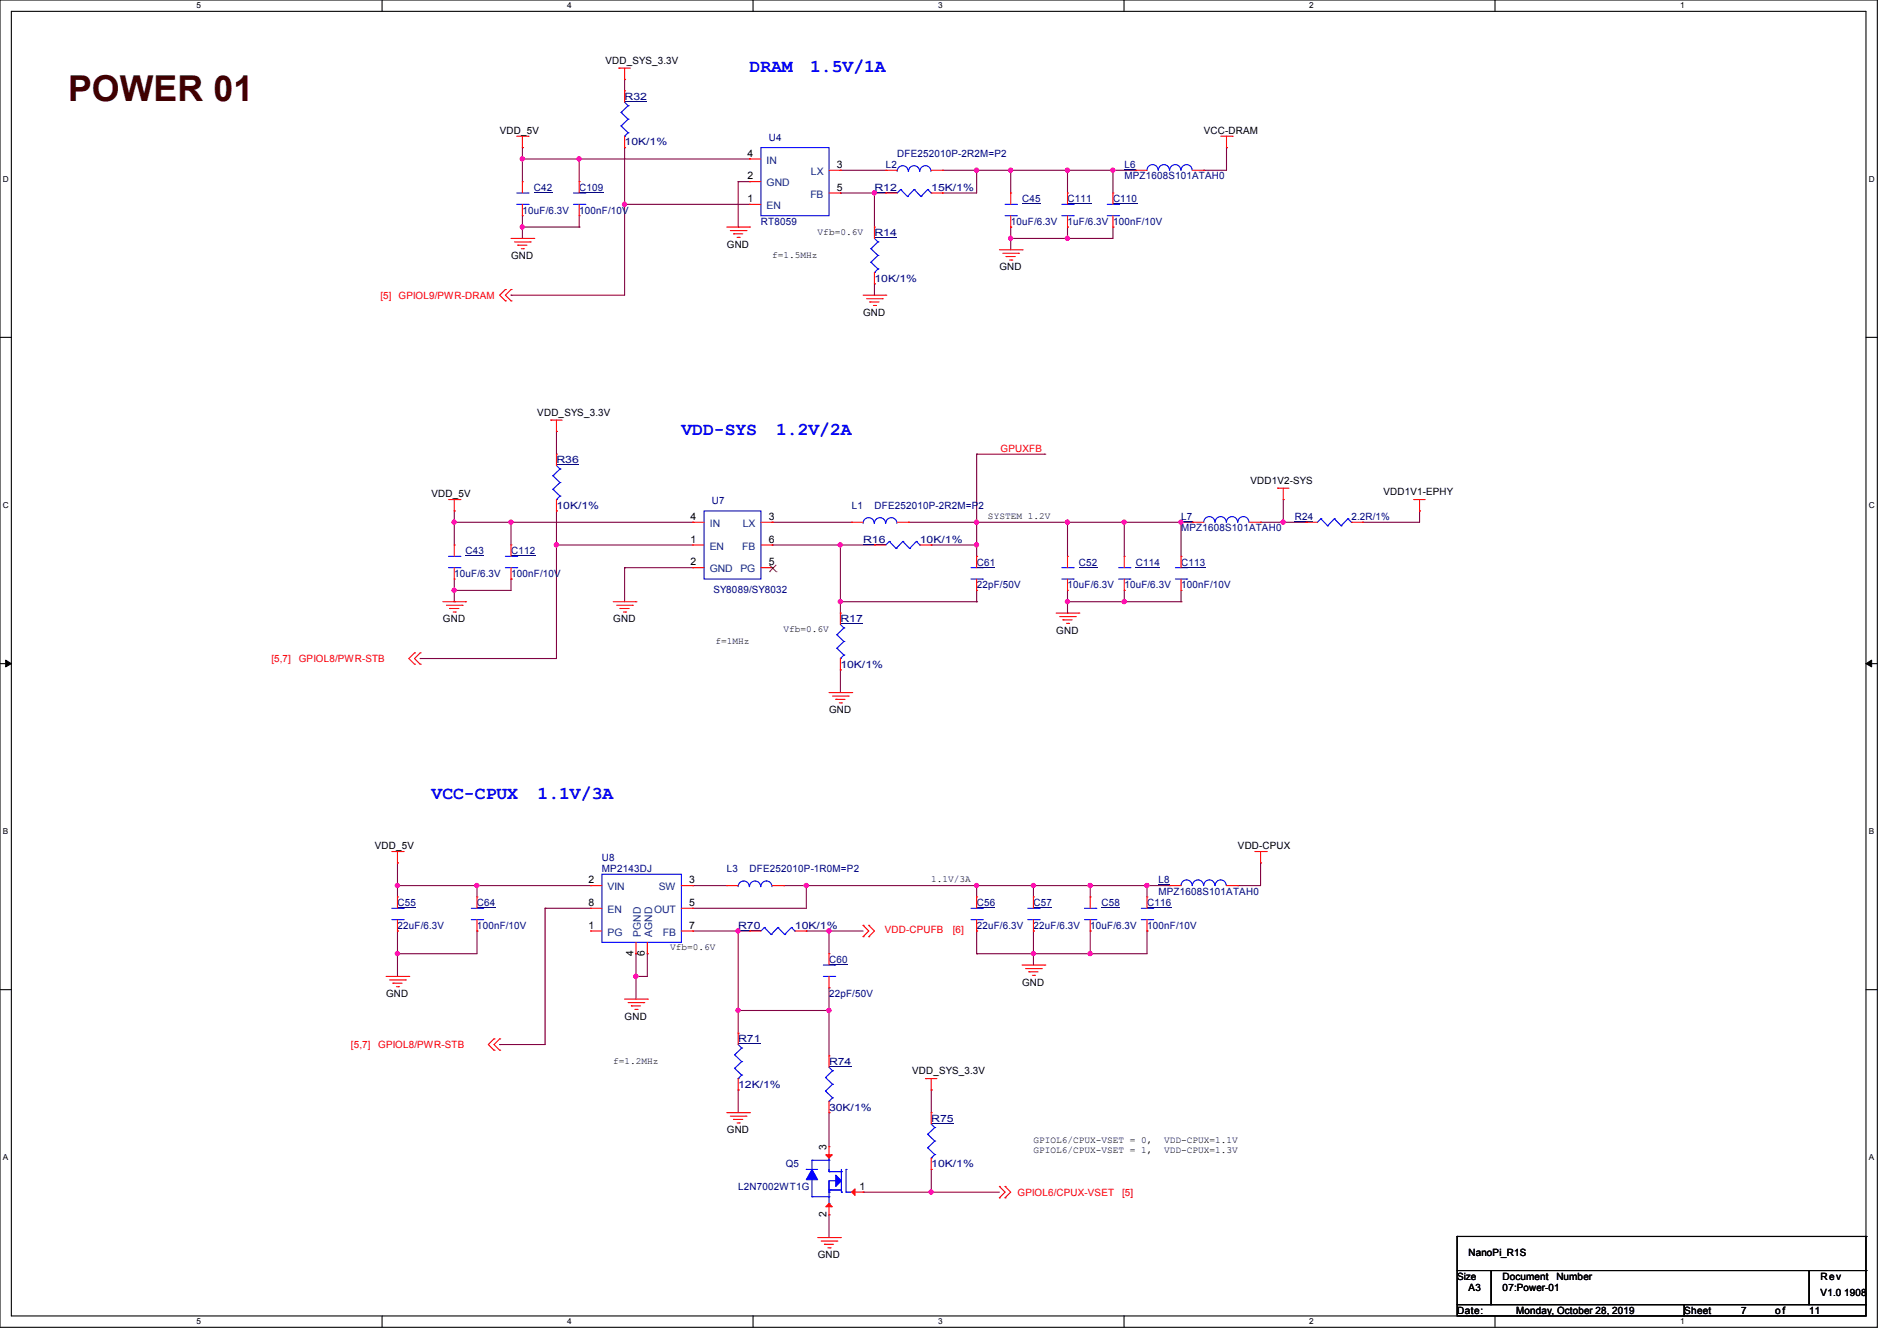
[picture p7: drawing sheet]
<svg xmlns="http://www.w3.org/2000/svg" width="297mm" height="210mm" viewBox="0 0 297 210" stroke-linecap="round" stroke-linejoin="round" font-family="sans-serif">
<path d="M0 0h293.9v207.9h-293.9zM1.8 1.8h290.3v204.3h-290.3z" fill="none" stroke="#000" stroke-width=".17"/>
<g fill="#fff">
<path d="M30.8 .2h.7v1.4h-.7z"/>
<path d="M30.8 206.2h.7v1.4h-.7z"/>
</g>
<path d="M59.8 0v1.8M59.8 206.1v1.8" fill="none" stroke="#000" stroke-width=".17"/>
<g fill="#fff">
<path d="M88.8 .2h.7v1.4h-.7z"/>
<path d="M88.8 206.2h.7v1.4h-.7z"/>
</g>
<path d="M117.9 0v1.8M117.9 206.1v1.8" fill="none" stroke="#000" stroke-width=".17"/>
<g fill="#fff">
<path d="M146.9 .2h.7v1.4h-.7z"/>
<path d="M146.9 206.2h.7v1.4h-.7z"/>
</g>
<path d="M176 0v1.8M176 206.1v1.8" fill="none" stroke="#000" stroke-width=".17"/>
<g fill="#fff">
<path d="M205 .2h.7v1.4h-.7z"/>
<path d="M205 206.2h.7v1.4h-.7z"/>
</g>
<path d="M234.1 0v1.8M234.1 206.1v1.8" fill="none" stroke="#000" stroke-width=".17"/>
<g fill="#fff">
<path d="M263.1 .2h.6v1.4h-.6z"/>
<path d="M263.1 206.2h.6v1.4h-.6z"/>
<path d="M.5 27.3h.9v1.4h-.9z"/>
<path d="M292.6 27.3h.9v1.4h-.9z"/>
<path d="M.5 78.4h.9v1.4h-.9z"/>
<path d="M292.6 78.4h.9v1.4h-.9z"/>
</g>
<path d="M0 52.8h1.8M292.1 52.8h1.8" fill="none" stroke="#000" stroke-width=".17"/>
<g fill="#fff">
<path d="M.5 129.5h.8v1.4h-.8z"/>
<path d="M292.6 129.5h.8v1.4h-.8z"/>
</g>
<path d="M0 103.9h1.8M292.1 103.9h1.8" fill="none" stroke="#000" stroke-width=".17"/>
<path d="M.9 103.4l.9 .5-.9 .5zM292.1 103.9l.9-.5v1z" fill="#000" stroke="#000" stroke-width=".16"/>
<g fill="#fff">
<path d="M.5 180.5h.8v1.4h-.8z"/>
<path d="M292.6 180.5h.8v1.4h-.8z"/>
</g>
<g fill="none" stroke="#000" stroke-width=".17">
<path d="M0 155h1.8M292.1 155h1.8M228.1 199h5.4v5.3h-5.4zM228.1 193.6h.1M228.1 193.6v5.4M228.1 193.6h64M233.5 199h49.8v5.3h-49.8zM283.3 199h8.8v5.3h-8.8zM292.1 193.6h.1M292.1 199h.1M292.1 193.6v5.4M228.1 204.3h35.6v1.8h-35.6z"/>
<path d="M263.7 204.3h28.4v1.8h-28.4z"/>
</g>
<g fill="none" stroke="#800040" stroke-width=".17">
<path d="M97.8 12.4h.1M97.8 12.4v1.8M81.8 35.6h.1M81.8 24.9h.1M81.8 23.1h.1M81.8 37.3h.1M81.8 23.1v5.3M81.8 33.8v3.5M81.8 24.9h35.5M81.8 35.6h8.9M90.7 24.9h.1M90.7 35.6h.1"/>
<path d="M90.7 24.9v3.5M90.7 33.8v1.8M97.8 32h.1M97.8 23.1h.1M97.8 32h19.5M97.8 23.1v23.1h-17.8M115.6 28.4h.1M115.6 35.6h.1M115.6 28.4v7.2M115.6 28.4h1.7M117.3 24.9h.1M131.6 30.2h.1"/>
<path d="M131.6 26.7h.1M131.6 30.2h7.1M131.6 26.7h7.1M136.9 30.2h.1M136.9 30.2v5.4M147.6 26.7h.1M147.6 30.2h.1M147.6 26.7h30.2M152.9 26.7h.1M152.9 26.7v3.5h-5.3M158.2 35.6h.1M158.2 26.7h.1"/>
<path d="M158.2 37.3h.1M158.2 26.7v3.5M158.2 35.6v3.5M167.1 26.7h.1M167.1 37.3h.1M167.1 35.6h.1M167.1 26.7v3.5M167.1 35.6v1.7M174.2 26.7h.1M174.2 35.6h.1M174.2 26.7v3.5M174.2 35.6v1.7h-16"/>
<path d="M188.5 26.7h.1M192 23.1h.1M192 23.1v3.6h-3.5M80 46.2h.1M136.9 44.4h.1M136.9 44.4v1.8M87.1 67.6h.1M87.1 67.6v3.5M152.9 71.1h.1M152.9 71.1v16M152.9 71.1h10.7M163.6 71.1h.1"/>
<path d="M200.9 78.2h.1M200.9 78.2v3.6M71.1 80h.1M71.1 92.5h.1M71.1 81.8h.1M71.1 94.2h.1M71.1 81.8h37.4M71.1 80v5.3M71.1 90.7v3.5M80 81.8h.1M80 90.7h.1M80 81.8v3.5"/>
<path d="M80 90.7v1.8h-8.9M87.1 80h.1M87.1 85.3h.1M87.1 85.3h21.4M87.1 80v23.1h-21.3M97.8 88.9h.1M97.8 88.9v5.3M97.8 88.9h10.7M108.5 81.8h.1M120.9 81.8h.1M120.9 85.3h.1M120.9 81.8h12.4"/>
<path d="M120.9 85.3h16M131.6 94.2h.1M131.6 85.3h.1M131.6 85.3v10.7M131.6 94.2h21.3M142.2 81.8h.1M142.2 81.8h44.5M145.8 85.3h.1M145.8 85.3h7.1M152.9 81.8h.1M152.9 85.3h.1M152.9 94.2h.1"/>
<path d="M152.9 92.5v1.7M167.1 81.8h.1M167.1 94.2h.1M167.1 96h.1M167.1 81.8v5.3M167.1 92.5v3.5M167.1 94.2h17.8M176 81.8h.1M176 94.2h.1M176 92.5h.1M176 81.8v5.3M176 92.5v1.7"/>
<path d="M184.9 81.8h.1M184.9 94.2h.1M184.9 81.8v5.3M184.9 92.5v1.7M197.4 81.8h.1M197.4 81.8h7.1M200.9 81.8h.1M213.4 81.8h.1M222.2 80h.1M222.2 80v1.8h-8.8M65.8 103.1h.1M131.6 104.9h.1"/>
<path d="M131.6 104.9v3.6M62.2 138.7h.1M62.2 135.1h.1M62.2 135.1v5.4M62.2 138.7h30.3M74.7 138.7h.1M74.7 138.7v1.8M108.5 138.7h.1M108.5 138.7h5.3M122.7 138.7h.1M122.7 138.7h60.4M126.2 138.7h.1"/>
<path d="M126.2 138.7v3.5h-17.7M152.9 138.7h.1M152.9 138.7v1.8M161.8 138.7h.1M161.8 138.7v1.8M170.7 138.7h.1M170.7 138.7v1.8M179.6 138.7h.1M179.6 138.7v1.8M193.8 138.7h.1M197.4 135.1h.1M197.4 135.1v3.6h-3.6"/>
<path d="M62.2 149.4h.1M62.2 145.8h.1M62.2 145.8v7.1M74.7 145.8h.1M74.7 145.8v3.6h-12.5M85.3 142.2h.1M85.3 142.2v21.4h-7.1M85.3 142.2h7.2M99.6 152.9h.1M99.6 149.4h.1M99.6 149.4v7.1M101.3 149.4h.1"/>
<path d="M101.3 149.4v3.5h-1.7M108.5 145.8h.1M108.5 142.2h.1M108.5 145.8h8.8M115.6 158.2h.1M115.6 145.8h.1M115.6 145.8v16M115.6 158.2h14.2M126.2 145.8h.1M126.2 145.8h8.9M129.8 145.8h.1M129.8 154.7h.1"/>
<path d="M129.8 158.2h.1M129.8 145.8v3.6M129.8 154.7v10.7M152.9 145.8h.1M152.9 149.4h.1M152.9 145.8v3.6M161.8 149.4h.1M161.8 145.8h.1M161.8 145.8v5.3M170.7 145.8h.1M170.7 149.4h.1M170.7 145.8v3.6"/>
<path d="M179.6 145.8h.1M179.6 145.8v3.6h-26.7M78.2 163.6h.1M115.6 170.7h.1M115.6 170.7v3.5M129.8 174.2h.1M129.8 174.2v5.4M145.8 170.7h.1M145.8 170.7v3.5M129.8 190.2h.1M129.8 190.2v3.6M135.1 186.7h.1"/>
<path d="M135.1 186.7h21.4M145.8 183.1h.1M145.8 186.7h.1M145.8 183.1v3.6"/>
</g>
<g fill="#f0f" stroke="#f0f" stroke-width=".17">
<circle cx="81.8" cy="24.9" r=".32"/>
<circle cx="158.2" cy="26.6" r=".32"/>
<circle cx="97.8" cy="32" r=".32"/>
<circle cx="170.7" cy="149.3" r=".32"/>
<circle cx="161.8" cy="149.3" r=".32"/>
<circle cx="62.2" cy="138.7" r=".32"/>
<circle cx="170.7" cy="138.7" r=".32"/>
<circle cx="161.8" cy="138.7" r=".32"/>
<circle cx="62.2" cy="149.3" r=".32"/>
<circle cx="74.7" cy="138.7" r=".32"/>
<circle cx="129.8" cy="145.8" r=".32"/>
<circle cx="115.5" cy="158.2" r=".32"/>
<circle cx="115.5" cy="145.8" r=".32"/>
<circle cx="129.8" cy="158.2" r=".32"/>
<circle cx="136.9" cy="30.2" r=".32"/>
<circle cx="152.9" cy="26.6" r=".32"/>
<circle cx="152.9" cy="85.3" r=".32"/>
<circle cx="167.1" cy="81.8" r=".32"/>
<circle cx="152.9" cy="81.8" r=".32"/>
<circle cx="167.1" cy="94.2" r=".32"/>
<circle cx="87.1" cy="85.3" r=".32"/>
<circle cx="131.6" cy="94.2" r=".32"/>
<circle cx="131.6" cy="85.3" r=".32"/>
<circle cx="71.1" cy="81.8" r=".32"/>
<circle cx="80" cy="81.8" r=".32"/>
<circle cx="99.5" cy="152.9" r=".32"/>
<circle cx="152.9" cy="138.7" r=".32"/>
<circle cx="126.2" cy="138.7" r=".32"/>
<circle cx="145.8" cy="186.7" r=".32"/>
<circle cx="167.1" cy="26.6" r=".32"/>
<circle cx="174.2" cy="26.6" r=".32"/>
<circle cx="90.7" cy="24.9" r=".32"/>
<circle cx="81.8" cy="35.5" r=".32"/>
<circle cx="167.1" cy="37.3" r=".32"/>
<circle cx="158.2" cy="37.3" r=".32"/>
<circle cx="200.9" cy="81.8" r=".32"/>
<circle cx="184.9" cy="81.8" r=".32"/>
<circle cx="71.1" cy="92.4" r=".32"/>
<circle cx="176" cy="81.8" r=".32"/>
<circle cx="176" cy="94.2" r=".32"/>
<circle cx="179.6" cy="138.7" r=".32"/>
</g>
<g fill="none" stroke="#f00" stroke-width=".17">
<path d="M96.9 10.7h.1M96.9 10.7h1.8M97.8 12.4h.1M97.8 10.7v1.7M80 37.3h3.6M80.6 37.9h2.4M80.9 21.3h1.8M81.1 38.4h.1M81.1 38.4h1.4M81.6 38.9h.4M81.8 23.1h.1M81.8 33.8h.1"/>
<path d="M81.8 28.4h.1M81.8 21.3v1.8M81.8 28.4v1.8M81.8 32v1.8M82 38.9h.1M82.7 21.3h.1M83 37.9h.1M83.6 37.3h.1M90.7 33.8h.1M90.7 28.4h.1M90.7 28.4v1.8M90.7 32v1.8"/>
<path d="M113.8 35.6h3.5M114.3 36.1h2.5M114.9 36.6h.1M114.9 36.6h1.4M115.4 37.2h.3M115.7 37.2h.1M116.8 36.1h.1M117.3 35.6h.1M117.3 32h.1M117.3 28.4h.1M117.3 24.9h.1M117.3 32h1.8"/>
<path d="M117.3 28.4h1.8M117.3 24.9h1.8M129.8 26.7h1.8M129.8 30.2h1.8M131.6 26.7h.1M131.6 30.2h.1M156.5 39.1h3.5M157 39.7h2.5M158.2 35.6h.1M158.2 30.2h.1M158.2 30.2v1.8M158.2 33.8v1.8"/>
<path d="M159.5 39.7h.1M160 39.1h.1M167.1 35.6h.1M167.1 30.2h.1M167.1 30.2v1.8M167.1 33.8v1.8M191.1 21.3h1.8M192 23.1h.1M192 21.3v1.8M192.9 21.3h.1M79.1 47.1h.1M79.1 45.3h.1"/>
<path d="M79.1 45.3l-.9 .9 .9 .9M80 47.1h.1M80 45.3h.1M80 45.3l-.9 .9 .9 .9M135.1 46.2h3.6M135.7 46.8h2.4M136.2 47.3h.1M136.2 47.3h1.4M136.7 47.8h.4M137.1 47.8h.1M138.1 46.8h.1M138.7 46.2h.1"/>
<path d="M157.5 40.2h.1M157.5 40.2h1.5M158.1 40.7h.3M158.4 40.7h.1M70.2 78.2h1.8M71.1 78.2v1.8M72 78.2h.1M86.2 65.8h.1M86.2 65.8h1.8M87.1 67.6h.1M87.1 65.8v1.8M200 76.5h.1"/>
<path d="M200 76.5h1.8M200.9 78.2h.1M200.9 76.5v1.7M221.4 78.2h.1M221.4 78.2h1.7M222.2 78.2v1.8M69.3 94.2h3.6M69.9 94.8h2.4M70.4 95.3h.1M70.4 95.3h1.4M71 95.8h.3M71.1 80h.1"/>
<path d="M71.1 90.7h.1M71.1 85.3h.1M71.1 85.3v1.8M71.1 88.9v1.8M71.3 95.8h.1M72.3 94.8h.1M72.9 94.2h.1M96 94.2h3.6M96.6 94.8h2.4M97.1 95.3h.1M97.1 95.3h1.4M97.6 95.8h.4"/>
<path d="M98 95.8h.1M99 94.8h.1M99.6 94.2h.1M108.5 85.3h.1M108.5 88.9h.1M108.5 81.8h.1M108.5 81.8h1.7M108.5 85.3h1.7M108.5 88.9h1.7M119.1 81.8h1.8M119.1 85.3h1.8M119.1 88.9h1.8"/>
<path d="M120.9 81.8h.1M120.9 88.9h.1M120.9 85.3h.1M131.6 96h.1M131.6 96v1.8M133.3 81.8h.1M133.3 81.8h1.8M140.5 81.8h1.7M142.2 81.8h.1M165.4 96h3.5M165.9 96.6h2.5M166.4 97.1h.1"/>
<path d="M166.4 97.1h1.5M167 97.6h.3M167.3 97.6h.1M168.4 96.6h.1M168.9 96h.1M222.2 80h.1M64.9 104h.1M64.9 102.2h.1M64.9 102.2l-.9 .9 .9 .9M65.8 104h.1M65.8 102.2h.1M65.8 102.2l-.9 .9 .9 .9"/>
<path d="M129.8 108.5h3.5M130.3 109h2.5M130.9 109.5h.1M130.9 109.5h1.4M131.4 110.1h.3M131.6 104.9h.1M131.6 103.1v1.8M131.7 110.1h.1M132.8 109h.1M133.3 108.5h.1M61.3 133.3h1.8M62.2 135.1h.1"/>
<path d="M62.2 133.3v1.8M63.1 133.3h.1M196.5 133.3h1.7M197.4 135.1h.1M197.4 133.3v1.8M198.2 133.3h.1M60.5 152.9h3.5M61 153.5h2.5M61.5 154h.1M61.5 154h1.4M62.1 154.5h.3M62.2 145.8h.1"/>
<path d="M62.2 140.5h.1M62.2 140.5v1.7M62.2 144v1.8M62.4 154.5h.1M63.5 153.5h.1M64 152.9h.1M97.8 156.5h3.5M98.3 157h2.5M98.8 157.5h.1M98.8 157.5h1.5M99.4 158.1h.3M99.7 158.1h.1"/>
<path d="M100.8 157h.1M101.3 156.5h.1M117.3 145.8h.1M117.3 145.8h1.8M124.5 145.8h1.7M126.2 145.8h.1M129.8 154.7h.1M129.8 149.4h.1M129.8 149.4v1.7M129.8 152.9v1.8M135.1 144.9h.1M135.1 146.7h.1"/>
<path d="M135.1 144.9l.9 .9-.9 .9M136 144.9h.1M136 146.7h.1M136 144.9l.9 .9-.9 .9M160 151.1h3.6M160.6 151.7h2.4M161.1 152.2h.1M161.1 152.2h1.4M161.6 152.7h.4M162 152.7h.1M163 151.7h.1M163.6 151.1h.1"/>
<path d="M77.3 164.5h.1M77.3 162.7h.1M77.3 162.7l-.8 .9 .8 .9M78.2 164.5h.1M78.2 162.7h.1M78.2 162.7l-.9 .9 .9 .9M113.8 174.2h3.5M114.3 174.8h2.5M114.9 175.3h.1M114.9 175.3h1.4M115.4 175.9h.3M115.6 161.8h.1"/>
<path d="M115.6 170.7h.1M115.6 161.8v1.8M115.6 168.9v1.8M115.7 175.9h.1M116.8 174.8h.1M117.3 174.2h.1M144.9 168.9h.1M144.9 168.9h1.8M145.8 170.7h.1M145.8 168.9v1.8M128 193.8h3.6M128.6 194.4h2.4"/>
<path d="M129.1 194.9h.1M129.1 194.9h1.4M129.6 195.4h.4M130 195.4h.1M131 194.4h.1M131.6 193.8h.1M156.5 187.6h.1M156.5 185.8h.1M156.5 185.8l.9 .9-.9 .9M157.4 187.6h.1M157.4 185.8h.1M157.4 185.8l.8 .9-.8 .9"/>
</g>
<g fill="none" stroke="#00f" stroke-width=".17">
<path d="M80.9 32h1.8M80.9 30.2h1.8M82.7 32h.1M82.7 30.2h.1M89.8 32h1.8M89.8 30.2h1.8M91.6 32h.1M91.6 30.2h.1M119.1 23.1h10.7v10.7h-10.7zM157.4 32h1.7M157.4 33.8h1.7M159.1 33.8h.1"/>
<path d="M159.1 32h.1M166.2 32h1.8M166.2 33.8h1.8M168 33.8h.1M168 32h.1M179.6 26.7a.87 .87 0 0 1 .8-.9 .87 .87 0 0 1 .9 .9M181.4 26.7a.87 .87 0 0 1 .8-.9 .87 .87 0 0 1 .9 .9M183.1 26.7a.87 .87 0 0 1 .9-.9 .87 .87 0 0 1 .9 .9M184.9 26.7a.87 .87 0 0 1 .9-.9 .87 .87 0 0 1 .8 .9M70.2 88.9h1.8M70.2 87.1h1.8M72 88.9h.1"/>
<path d="M72 87.1h.1M110.2 80h8.9v10.7h-8.9zM131 99.4h.1M131 99.4l1.1 1.1M131.6 97.8l.5 .5M132.1 98.3h.1M132.1 98.3l-1.1 1.1M135.1 82a.87 .87 0 0 1 .9-.9 .87 .87 0 0 1 .9 .9M136.9 82a.87 .87 0 0 1 .9-.9 .87 .87 0 0 1 .8 .9M138.7 82a.87 .87 0 0 1 .9-.9 .87 .87 0 0 1 .8 .9M131 101.5h.1M131 101.5l1.1 1.1"/>
<path d="M131.6 103.1h.1M132.1 100.5h.1M132.1 102.6h.1M132.1 100.5l-1.1 1M132.1 102.6l-.5 .5M61.3 144h1.8M61.3 142.2h1.8M63.1 144h.1M63.1 142.2h.1M119.7 145.2h.1M119.7 145.2l-.6 .6M119.7 145.2l1 1.1"/>
<path d="M120.7 146.3h.1M121.8 145.2h.1M121.8 145.2l-1.1 1.1M121.8 145.2l1.1 1.1M122.9 146.3h.1M123.9 145.2h.1M123.9 145.2l-1 1.1M123.9 145.2l.6 .6M124.5 145.8h.1M128.9 152.9h1.8M128.9 151.1h1.8M130.7 152.9h.1"/>
<path d="M130.7 151.1h.1M115 165.2h.1M115 167.3h.1M115 165.2l1.1 1M115 167.3l1.1 1.1M115.6 168.9h.1M115.6 163.6l.5 .5M116.1 164.1h.1M116.1 166.2h.1M116.1 168.4h.1M116.1 164.1l-1.1 1.1M116.1 166.2l-1.1 1.1"/>
<path d="M116.1 168.4l-.5 .5"/>
</g>
<path d="M83.6 30.1h2.9M90.7 30.1h3.8M160 31.9h2.9M167.1 31.9h3.8M72.9 87h2.9M131.6 97.7h3.5M62.2 142.1h3M115.6 145.7h3.5M129.8 151h2.9M115.6 163.5h3.5" fill="none" stroke="#000080" stroke-width=".16"/>
<path d="M120.5 89.5h.1M120.5 88.5l1 1M121.5 89.5h.1M121.5 88.5l-1 1" fill="none" stroke="#804000" stroke-width=".16"/>
<path d="M176 26.5h1.8v.1h-1.8z" fill="#000080"/>
<g fill="none" stroke="#f00" stroke-width=".17">
<path d="M177.8 26.7h.1M177.8 26.7h1.8M186.7 26.7h1.8M188.5 26.7h.1M80 90.7h.1M80 85.3h.1M80 85.3v1.8M80 88.9v1.8M136.9 85.3h.1M136.9 85.3h1.8M144 85.3h1.8M145.8 85.3h.1"/>
<path d="M152.9 92.5h.1M152.9 87.1h.1M152.9 87.1v1.8M152.9 90.7v1.8M167.1 92.5h.1M167.1 87.1h.1M167.1 87.1v1.8M167.1 90.7v1.8M176 92.5h.1M176 87.1h.1M176 87.1v1.8M176 90.7v1.8"/>
<path d="M184.9 92.5h.1M184.9 87.1h.1M184.9 87.1v1.8M184.9 90.7v1.8M92.5 138.7h.1M92.5 138.7h1.7M106.7 138.7h1.8M108.5 138.7h.1M113.8 138.7h.1M113.8 138.7h1.8M120.9 138.7h1.8M122.7 138.7h.1"/>
<path d="M74.7 145.8h.1M74.7 140.5h.1M74.7 140.5v1.7M74.7 144v1.8M92.5 145.8h.1M92.5 142.2h.1M92.5 145.8h1.7M92.5 142.2h1.7M99.6 149.4h.1M99.6 147.6v1.8M101.3 149.4h.1M101.3 147.6v1.8"/>
<path d="M106.7 145.8h1.8M106.7 142.2h1.8M108.5 142.2h.1M108.5 145.8h.1M129.8 165.4h.1M129.8 174.2h.1M129.8 179.6h.1M129.8 165.4v1.7M129.8 172.5v1.7M129.8 179.6v1.8M129.8 190.2h.1M129.8 188.5v1.7"/>
<path d="M133.3 186.7h1.8M135.1 186.7h.1"/>
</g>
<g fill="none" stroke="#00f" stroke-width=".17">
<path d="M79.1 88.9h1.8M79.1 87.1h1.8M80.9 88.9h.1M80.9 87.1h.1M139.2 84.8h.1M139.2 84.8l-.5 .5M139.2 84.8l1.1 1.1M140.3 85.9h.1M141.4 84.8h.1M141.4 84.8l-1.1 1.1M141.4 84.8l1 1.1M142.4 85.9h.1"/>
<path d="M143.5 84.8h.1M143.5 84.8l-1.1 1.1M143.5 84.8l.5 .5M144 85.3h.1M152 88.9h1.8M152 90.7h1.8M153.8 90.7h.1M153.8 88.9h.1M166.2 88.9h1.8M166.2 90.7h1.8M168 90.7h.1M168 88.9h.1"/>
<path d="M175.1 88.9h1.8M175.1 90.7h1.8M176.9 90.7h.1M176.9 88.9h.1M184 88.9h1.8M184 90.7h1.8M185.8 90.7h.1M185.8 88.9h.1M94.2 136.9h12.5v10.7h-12.5zM115.6 138.9a.87 .87 0 0 1 .8-.9 .87 .87 0 0 1 .9 .9M117.3 138.9a.87 .87 0 0 1 .9-.9 .87 .87 0 0 1 .9 .9M119.1 138.9a.87 .87 0 0 1 .9-.9 .87 .87 0 0 1 .9 .9"/>
<path d="M184.9 138.7a.87 .87 0 0 1 .9-.9 .87 .87 0 0 1 .8 .9M186.7 138.7a.87 .87 0 0 1 .9-.9 .87 .87 0 0 1 .8 .9M188.5 138.7a.87 .87 0 0 1 .8-.9 .87 .87 0 0 1 .9 .9M190.2 138.7a.87 .87 0 0 1 .9-.9 .87 .87 0 0 1 .9 .9M73.8 144h1.8M73.8 142.2h1.8M75.6 144h.1M75.6 142.2h.1M129.2 168.7h.1M129.2 170.9h.1M129.2 168.7l1.1 1.1M129.2 170.9l1.1 1"/>
<path d="M129.8 172.5h.1M129.8 167.1l.5 .6M130.3 167.7h.1M130.3 169.8h.1M130.3 171.9h.1M130.3 167.7l-1.1 1M130.3 169.8l-1.1 1.1M130.3 171.9l-.5 .6M126.2 183.1h.1M126.2 183.1h1.8M127.1 181.7h.1M127.1 187.4h.1"/>
<path d="M127.1 181.7v1.4M127.1 184.7v2.7M127.1 181.7h2.7M127.1 187.4h2.7M129.8 183.5h.1M129.8 186.7h.1M129.8 186.4h.1M129.8 188.5h.1M129.8 181.7h.1M129.8 187.4h.1M129.8 181.4v2.1M129.8 183.5h1.9"/>
<path d="M129.8 186.4h1.9M130 186.4h.1M130.9 184.9h.1M130.9 184.9h-1.1v3.6M131.6 183.5h.1M131.7 186.7h.1M131.7 183.5h.1M131.7 183.1v3.6M132.5 186.7h.1M132.5 183.1h.1M132.5 186.7h.8M132.5 183.1v3.6"/>
</g>
<path d="M80 87h3.8M135.1 85.2h3.5M152.9 88.8h2.9M168.9 88.8h2.9M177.8 88.8h3.8M184.9 88.8h3.8M74.7 142.1h2.9M129.8 167h3.5" fill="none" stroke="#000080" stroke-width=".16"/>
<g fill="#00f" stroke="#00f" stroke-width=".17">
<path d="M130.9 184l.8 .9-.8 .9z"/>
<path d="M127.1 183.1l.9 1.6h-1.8z" fill-rule="evenodd"/>
</g>
<g fill="#f00" stroke="#f00" stroke-width=".17">
<path d="M133.3 186.7l.6-.5v1z"/>
<path d="M129.3 180.8h1l-.5 .6z"/>
<path d="M129.3 189l.5-.5 .5 .5z"/>
</g>
<path d="M181.4 138.5h1.7v.1h-1.7z" fill="#000080"/>
<g fill="none" stroke="#f00" stroke-width=".17">
<path d="M97.8 14.2h.1M97.8 14.2v1.8M97.8 23.1h.1M97.8 21.3v1.8M138.7 30.2h.1M138.7 30.2h1.8M145.8 30.2h1.8M147.6 30.2h.1M87.1 71.1h.1M87.1 71.1v1.8M87.1 78.2v1.8M87.1 80h.1"/>
<path d="M204.5 81.8h.1M204.5 81.8h1.7M211.6 81.8h1.8M213.4 81.8h.1M183.1 138.7h.1M183.1 138.7h1.8M192 138.7h1.8M193.8 138.7h.1M152.9 145.8h.1M152.9 140.5h.1M152.9 140.5v1.7M152.9 144v1.8"/>
<path d="M170.7 145.8h.1M170.7 140.5h.1M170.7 140.5v1.7M170.7 144v1.8M179.6 145.8h.1M179.6 140.5h.1M179.6 140.5v1.7M179.6 144v1.8"/>
</g>
<g fill="none" stroke="#00f" stroke-width=".17">
<path d="M97.2 17.6h.1M97.2 19.7h.1M97.2 17.6l1.1 1.1M97.2 19.7l1.1 1.1M97.8 16l.5 .6M98.3 16.6h.1M98.3 18.7h.1M98.3 16.6l-1.1 1M98.3 18.7l-1.1 1M97.8 21.3h.1M98.3 20.8h.1M98.3 20.8l-.5 .5"/>
<path d="M141 29.7h.1M141 29.7l-.5 .5M141 29.7l1.1 1.1M142.1 30.8h.1M143.1 29.7h.1M143.1 29.7l-1 1.1M143.1 29.7l1.1 1.1M144.2 30.8h.1M145.2 29.7h.1M145.2 29.7l-1 1.1M145.2 29.7l.6 .5M145.8 30.2h.1"/>
<path d="M86.6 74.5h.1M86.6 76.6h.1M86.6 74.5l1.1 1.1M86.6 76.6l1.1 1.1M87.1 78.2h.1M87.1 72.9l.6 .5M87.7 73.4h.1M87.7 75.6h.1M87.7 77.7h.1M87.7 73.4l-1.1 1.1M87.7 75.6l-1.1 1M87.7 77.7l-.6 .5"/>
<path d="M188.5 81.8a.87 .87 0 0 1 .8-.9 .87 .87 0 0 1 .9 .9M190.2 81.8a.87 .87 0 0 1 .9-.9 .87 .87 0 0 1 .9 .9M192 81.8a.87 .87 0 0 1 .9-.9 .87 .87 0 0 1 .9 .9M193.8 81.8a.87 .87 0 0 1 .9-.9 .87 .87 0 0 1 .8 .9M206.8 81.2h.1M206.8 81.2l-.6 .6M206.8 81.2l1.1 1.1M207.9 82.3h.1M208.9 81.2h.1M208.9 81.2l-1 1.1M208.9 81.2l1.1 1.1M210 82.3h.1"/>
<path d="M211 81.2h.1M211 81.2l-1 1.1M211 81.2l.6 .6M211.6 81.8h.1M152 144h1.8M152 142.2h1.8M153.8 144h.1M153.8 142.2h.1M169.8 144h1.8M169.8 142.2h1.8M171.6 144h.1M171.6 142.2h.1"/>
<path d="M178.7 144h1.8M178.7 142.2h1.8M180.5 144h.1M180.5 142.2h.1"/>
</g>
<path d="M97.8 15.9h3.5M136.9 30.1h3.5M87.1 72.8h3.5M202.7 81.7h2.9M152.9 142.1h2.9M172.5 142.1h2.9M179.6 142.1h3.8" fill="none" stroke="#000080" stroke-width=".16"/>
<path d="M184.9 81.6h1.8v.1h-1.8z" fill="#000080"/>
<g fill="none" stroke="#f00" stroke-width=".17">
<path d="M136.9 35.6h.1M136.9 35.6v1.7M138.7 26.7h.1M138.7 26.7h1.8M145.8 26.7h1.8M147.6 26.7h.1M174.2 35.6h.1M174.2 30.2h.1M174.2 30.2v1.8M174.2 33.8v1.8M136.9 44.4h.1M136.9 42.7v1.7"/>
<path d="M186.7 81.8h.1M186.7 81.8h1.8M195.6 81.8h1.8M197.4 81.8h.1M161.8 145.8h.1M161.8 140.5h.1M161.8 140.5v1.7M161.8 144v1.8M145.8 174.2h.1M145.8 174.2v1.8M145.8 183.1h.1M145.8 181.4v1.7"/>
</g>
<g fill="none" stroke="#00f" stroke-width=".17">
<path d="M136.4 38.9h.1M136.4 38.9l1.1 1.1M136.9 37.3l.6 .6M137.5 37.9h.1M137.5 37.9l-1.1 1M140.5 26.8a.87 .87 0 0 1 .8-.8 .87 .87 0 0 1 .9 .8M142.2 26.8a.87 .87 0 0 1 .9-.8 .87 .87 0 0 1 .9 .8M144 26.8a.87 .87 0 0 1 .9-.8 .87 .87 0 0 1 .9 .8M173.4 33.8h1.7M173.4 32h1.7M175.1 33.8h.1M175.1 32h.1"/>
<path d="M136.4 41.1h.1M136.4 41.1l1.1 1M136.9 42.7h.1M137.5 40h.1M137.5 42.1h.1M137.5 40l-1.1 1.1M137.5 42.1l-.6 .6M160.9 144h1.8M160.9 142.2h1.8M162.7 144h.1M162.7 142.2h.1M145.2 177.6h.1"/>
<path d="M145.2 179.7h.1M145.2 177.6l1.1 1.1M145.2 179.7l1.1 1.1M145.8 176l.5 .6M146.3 176.6h.1M146.3 178.7h.1M146.3 176.6l-1.1 1M146.3 178.7l-1.1 1M145.8 181.4h.1M146.3 180.8h.1M146.3 180.8l-.5 .6"/>
</g>
<path d="M136.9 37.2h3.5M174.2 31.9h3.9M161.8 142.1h2.9M145.8 175.9h3.5" fill="none" stroke="#000080" stroke-width=".16"/>
<g fill="#f0f" stroke="#f0f" stroke-width=".17">
<circle cx="81.8" cy="24.9" r=".32"/>
<circle cx="158.2" cy="26.6" r=".32"/>
<circle cx="97.8" cy="32" r=".32"/>
<circle cx="170.7" cy="149.3" r=".32"/>
<circle cx="161.8" cy="149.3" r=".32"/>
<circle cx="62.2" cy="138.7" r=".32"/>
<circle cx="170.7" cy="138.7" r=".32"/>
<circle cx="161.8" cy="138.7" r=".32"/>
<circle cx="62.2" cy="149.3" r=".32"/>
<circle cx="74.7" cy="138.7" r=".32"/>
<circle cx="129.8" cy="145.8" r=".32"/>
<circle cx="115.5" cy="158.2" r=".32"/>
<circle cx="115.5" cy="145.8" r=".32"/>
<circle cx="129.8" cy="158.2" r=".32"/>
<circle cx="136.9" cy="30.2" r=".32"/>
<circle cx="152.9" cy="26.6" r=".32"/>
<circle cx="152.9" cy="85.3" r=".32"/>
<circle cx="167.1" cy="81.8" r=".32"/>
<circle cx="152.9" cy="81.8" r=".32"/>
<circle cx="167.1" cy="94.2" r=".32"/>
<circle cx="87.1" cy="85.3" r=".32"/>
<circle cx="131.6" cy="94.2" r=".32"/>
<circle cx="131.6" cy="85.3" r=".32"/>
<circle cx="71.1" cy="81.8" r=".32"/>
<circle cx="80" cy="81.8" r=".32"/>
<circle cx="99.5" cy="152.9" r=".32"/>
<circle cx="152.9" cy="138.7" r=".32"/>
<circle cx="126.2" cy="138.7" r=".32"/>
<circle cx="145.8" cy="186.7" r=".32"/>
<circle cx="167.1" cy="26.6" r=".32"/>
<circle cx="174.2" cy="26.6" r=".32"/>
<circle cx="90.7" cy="24.9" r=".32"/>
<circle cx="81.8" cy="35.5" r=".32"/>
<circle cx="167.1" cy="37.3" r=".32"/>
<circle cx="158.2" cy="37.3" r=".32"/>
<circle cx="200.9" cy="81.8" r=".32"/>
<circle cx="184.9" cy="81.8" r=".32"/>
<circle cx="71.1" cy="92.4" r=".32"/>
<circle cx="176" cy="81.8" r=".32"/>
<circle cx="176" cy="94.2" r=".32"/>
<circle cx="179.6" cy="138.7" r=".32"/>
</g>
<text font-size="5.6" fill="#400000" x="10.7" y="15.8">POWER 01</text>
<g font-size="2.8" fill="#00f">
<text x="117.3" y="11.3">DRAM</text>
<text x="126.8" y="11.3">1.5V/1A</text>
<text x="106.7" y="68.2">VDD-SYS</text>
<text x="121.5" y="68.2">1.2V/2A</text>
<text x="67.6" y="125.1">VCC-CPUX</text>
<text x="84.2" y="125.1">1.1V/3A</text>
</g>
<g font-size="1.6">
<text x="94.8" y="10">VDD_SYS_3.3V</text>
<text x="78.2" y="21">VDD_5V</text>
<text x="188.5" y="21">VCC-DRAM</text>
<text x="117" y="28.1">2</text>
<text x="117" y="24.5">4</text>
<text x="131" y="26.3">3</text>
<text x="131" y="29.8">5</text>
<text x="117" y="31.6">1</text>
<text x="80" y="40.6">GND</text>
<text x="113.8" y="38.8">GND</text>
<text x="156.5" y="42.3">GND</text>
<text x="135.1" y="49.4">GND</text>
<text x="84.1" y="65.1">VDD_SYS_3.3V</text>
<text x="67.6" y="77.9">VDD_5V</text>
<text x="195.8" y="75.8">VDD1V2-SYS</text>
<text x="216.6" y="77.6">VDD1V1-EPHY</text>
<text x="108.1" y="81.4">4</text>
<text x="120.4" y="81.4">3</text>
<text x="108.1" y="85">1</text>
<text x="108.1" y="88.5">2</text>
<text x="120.4" y="88.5">5</text>
<text x="120.4" y="85">6</text>
<text x="69.3" y="97.5">GND</text>
<text x="96" y="97.5">GND</text>
<text x="165.4" y="99.2">GND</text>
<text x="129.8" y="111.7">GND</text>
<text x="58.7" y="133">VDD_5V</text>
<text x="193.8" y="133">VDD-CPUX</text>
<text x="92.1" y="138.3">2</text>
<text x="92.1" y="141.9">8</text>
<text x="107.9" y="138.3">3</text>
<text x="107.9" y="141.9">5</text>
<text x="92.1" y="145.4">1</text>
<text x="99.2" y="149.7" transform="rotate(-90 99.2 149.7)">4</text>
<text x="101" y="149.7" transform="rotate(-90 101 149.7)">6</text>
<text x="107.9" y="145.4">7</text>
<text x="160" y="154.3">GND</text>
<text x="60.5" y="156.1">GND</text>
<text x="97.8" y="159.7">GND</text>
<text x="142.8" y="168.2">VDD_SYS_3.3V</text>
<text x="113.8" y="177.5">GND</text>
<text x="129.4" y="180.1" transform="rotate(-90 129.4 180.1)">3</text>
<text x="129.4" y="190.6" transform="rotate(-90 129.4 190.6)">2</text>
<text x="134.6" y="186.3">1</text>
<text x="128" y="197">GND</text>
<text x="229.9" y="196.7">NanoPi_R1S</text>
<text x="228.1" y="200.4">Size</text>
<text x="229.9" y="202.2">A3</text>
<text x="235.2" y="200.4">Document</text>
<text x="235.3" y="202.2">07:Power-01</text>
<text x="243.7" y="200.4">Number</text>
<text x="285" y="200.4">Rev</text>
<text x="285" y="202.9">V1.0 1908</text>
<text x="228.1" y="205.7">Date:</text>
<text x="237.4" y="205.7">Monday, October 28, 2019</text>
<text x="263.7" y="205.7">Sheet</text>
<text x="272.6" y="205.7">7</text>
<text x="277.9" y="205.7">o f</text>
<text x="283.3" y="205.7">11</text>
</g>
<g font-size="1.6" fill="#000080">
<text x="97.8" y="15.7">R32</text>
<text x="97.8" y="22.8">10K/1%</text>
<text x="120.4" y="22.1">U4</text>
<text x="83.6" y="29.9">C42</text>
<text x="90.7" y="29.9">C109</text>
<text x="136.9" y="29.9">R12</text>
<text x="138.7" y="26.3">L2</text>
<text x="140.5" y="24.6">DFE252010P-2R2M=P2</text>
<text x="145.8" y="29.9">15K/1%</text>
<text x="176" y="26.3">L6</text>
<text x="176" y="28.1">MPZ1608S101ATAH0</text>
<text x="81.8" y="33.4">10uF/6.3V</text>
<text x="90.7" y="33.4">100nF/10V</text>
<text x="119.1" y="35.2">RT8059</text>
<text x="158.3" y="35.2">10uF/6.3V</text>
<text x="160" y="31.7">C45</text>
<text x="167.1" y="31.7">C111</text>
<text x="167.1" y="35.2">1uF/6.3V 100nF/10V</text>
<text x="174.3" y="31.7">C110</text>
<text x="136.9" y="37">R14</text>
<text x="136.9" y="44.1">10K/1%</text>
<text x="87.1" y="72.6">R36</text>
<text x="87.1" y="79.7">10K/1%</text>
<text x="111.5" y="79">U7</text>
<text x="133.4" y="79.7">L1</text>
<text x="136.9" y="79.7">DFE252010P-2R2M=P2</text>
<text x="184.9" y="81.4">L7</text>
<text x="184.9" y="83.2">MPZ1608S101ATAH0</text>
<text x="202.7" y="81.4">R24</text>
<text x="211.6" y="81.4">2.2R/1%</text>
<text x="72.9" y="86.8">C43</text>
<text x="80" y="86.8">C112</text>
<text x="135.1" y="85">R16</text>
<text x="144" y="85">10K/1%</text>
<text x="152.9" y="88.6">C61</text>
<text x="168.9" y="88.6">C52</text>
<text x="177.8" y="88.6">C114</text>
<text x="184.9" y="88.6">C113</text>
<text x="71.1" y="90.3">10uF/6.3V</text>
<text x="80" y="90.3">100nF/10V</text>
<text x="111.7" y="92.8">SY8089/SY8032</text>
<text x="152.9" y="92.1">22pF/50V</text>
<text x="167.1" y="92.1">10uF/6.3V</text>
<text x="176" y="92.1">10uF/6.3V</text>
<text x="184.9" y="92.1">100nF/10V</text>
<text x="131.6" y="97.5">R17</text>
<text x="131.6" y="104.6">10K/1%</text>
<text x="94.2" y="134.8">U8</text>
<text x="94.2" y="136.6">MP2143DJ</text>
<text x="113.8" y="136.6">L3</text>
<text x="117.4" y="136.6">DFE252010P-1R0M=P2</text>
<text x="62.2" y="141.9">C55</text>
<text x="74.7" y="141.9">C64</text>
<text x="152.9" y="141.9">C56</text>
<text x="161.8" y="141.9">C57</text>
<text x="172.5" y="141.9">C58</text>
<text x="179.6" y="141.9">C116</text>
<text x="181.4" y="138.3">L8</text>
<text x="181.4" y="140.1">MPZ1608S101ATAH0</text>
<text x="62.2" y="145.5">22uF/6.3V</text>
<text x="74.7" y="145.5">100nF/10V</text>
<text x="115.6" y="145.5">R70</text>
<text x="124.5" y="145.5">10K/1%</text>
<text x="152.9" y="145.5">22uF/6.3V</text>
<text x="161.8" y="145.5">22uF/6.3V</text>
<text x="170.7" y="145.5">10uF/6.3V</text>
<text x="179.6" y="145.5">100nF/10V</text>
<text x="129.8" y="150.8">C60</text>
<text x="129.8" y="156.1">22pF/50V</text>
<text x="115.6" y="163.2">R71</text>
<text x="129.8" y="166.8">R74</text>
<text x="115.6" y="170.3">12K/1%</text>
<text x="129.8" y="173.9">30K/1%</text>
<text x="145.8" y="175.7">R75</text>
<text x="123" y="182.8">Q5</text>
<text x="145.8" y="182.8">10K/1%</text>
<text x="115.6" y="186.4">L2N7002WT1G</text>
</g>
<g font-size="1.6" fill="#004080">
<text x="120" y="29.2">GND</text>
<text x="120" y="25.6">IN</text>
<text x="127" y="27.4">LX</text>
<text x="120" y="32.7">EN</text>
<text x="126.9" y="30.9">FB</text>
<text x="111.1" y="82.5">IN</text>
<text x="116.3" y="82.5">LX</text>
<text x="111.1" y="86.1">EN</text>
<text x="111.1" y="89.6">GND</text>
<text x="115.9" y="89.6">PG</text>
<text x="116.2" y="86.1">FB</text>
<text x="95.1" y="139.4">VIN</text>
<text x="95.1" y="143">EN</text>
<text x="102.4" y="143">OUT</text>
<text x="103.1" y="139.4">SW</text>
<text x="95.1" y="146.5">PG</text>
<text x="100.3" y="146.7" transform="rotate(-90 100.3 146.7)">PGND</text>
<text x="102.1" y="146.7" transform="rotate(-90 102.1 146.7)">AGND</text>
<text x="103.8" y="146.5">FB</text>
</g>
<g font-size="1.6" fill="#f00">
<text x="59.6" y="46.8">[5]</text>
<text x="62.4" y="46.8">GPIOL9/PWR-DRAM</text>
<text x="156.6" y="70.8">GPUXFB</text>
<text x="42.5" y="103.7">[5,7]</text>
<text x="46.8" y="103.7">GPIOL8/PWR-STB</text>
<text x="138.5" y="146.2">VDD-CPUFB</text>
<text x="149.2" y="146.2">[6]</text>
<text x="55" y="164.1">[5,7]</text>
<text x="59.2" y="164.1">GPIOL8/PWR-STB</text>
<text x="159.3" y="187.2">GPIOL6/CPUX-VSET</text>
<text x="175.7" y="187.2">[5]</text>
</g>
<g font-size="1.5">
<text x="120.9" y="40.3">f=1.5MHz</text>
<text x="128" y="36.8">Vfb=0.6V</text>
<text x="154.7" y="81.2">SYSTEM 1.2V</text>
<text x="112" y="100.8">f=1MHz</text>
<text x="122.7" y="99">Vfb=0.6V</text>
<text x="145.8" y="138.1">1.1V/3A</text>
<text x="104.9" y="148.8">Vfb=0.6V</text>
<text x="96" y="166.6">f=1.2MHz</text>
<text x="161.8" y="179">GPIOL6/CPUX-VSET = 0,</text>
<text x="182.2" y="179">VDD-CPUX=1.1V</text>
<text x="161.8" y="180.5">GPIOL6/CPUX-VSET = 1,</text>
<text x="182.2" y="180.5">VDD-CPUX=1.3V</text>
</g>
<g font-size="1.3">
<text x="30.8" y="1.3">5</text>
<text x="88.8" y="1.3">4</text>
<text x="146.9" y="1.3">3</text>
<text x="205" y="1.3">2</text>
<text x="263.1" y="1.3">1</text>
<text x=".5" y="28.4">D</text>
<text x="292.6" y="28.4">D</text>
<text x=".5" y="79.5">C</text>
<text x="292.6" y="79.5">C</text>
<text x=".5" y="130.6">B</text>
<text x="292.6" y="130.6">B</text>
<text x=".5" y="181.7">A</text>
<text x="292.6" y="181.7">A</text>
<text x="30.8" y="207.4">5</text>
<text x="88.8" y="207.4">4</text>
<text x="146.9" y="207.4">3</text>
<text x="205" y="207.4">2</text>
<text x="263.1" y="207.4">1</text>
</g>
</svg>
